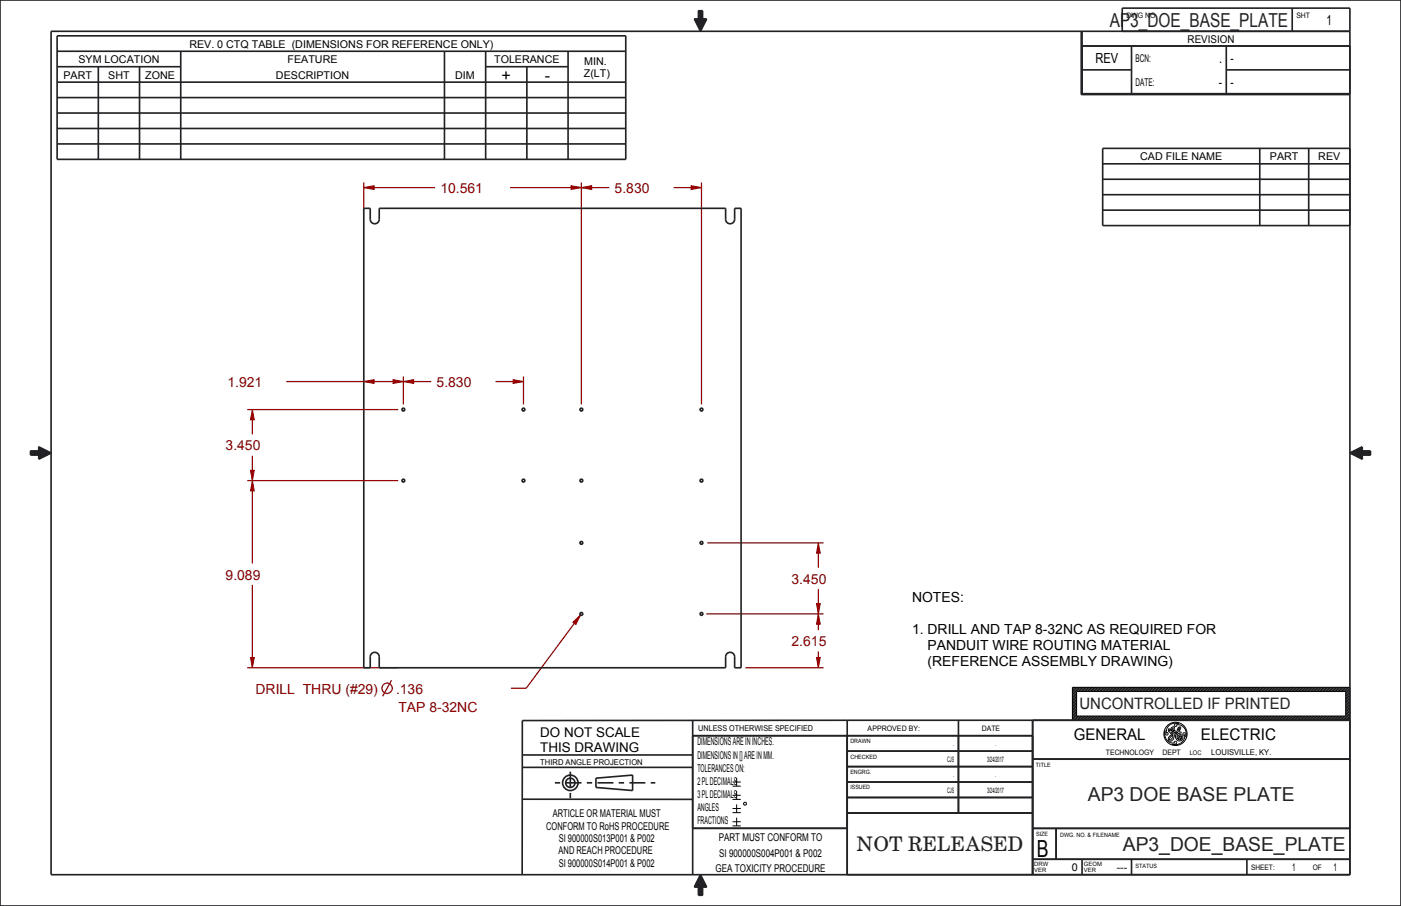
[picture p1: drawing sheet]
<svg xmlns="http://www.w3.org/2000/svg" width="432mm" height="279mm" viewBox="0 0 432 279" stroke-linecap="round" stroke-linejoin="round" font-family="sans-serif">
<g fill="none" stroke="#000" stroke-width=".31">
<path d="M330.5 212h85.6v10.1h-85.6zM330.9 212l-.4 .4M331.4 212l-.9 .8M331.8 213.3h83v7.5h-83zM331.8 219.8l-1.3 1.3M331.8 219.3l-1.3 1.3M331.8 218.9l-1.3 1.3M331.8 218.4l-1.3 1.3M331.8 217.9l-1.3 1.3M331.8 217.5l-1.3 1.3M331.8 217l-1.3 1.3M331.8 216.6l-1.3 1.3"/>
<path d="M331.8 216.1l-1.3 1.3M331.8 215.7l-1.3 1.3M331.8 215.2l-1.3 1.3M331.8 214.7l-1.3 1.3M331.8 214.3l-1.3 1.3M331.8 213.8l-1.3 1.3M331.8 213.4l-1.3 1.3M331.8 212l-1.3 1.3M332.3 212l-1.8 1.7M332.8 212l-2.3 2.2M333.2 212l-1.3 1.3M333.7 212l-1.3 1.3"/>
<path d="M334.1 212l-1.3 1.3M334.6 212l-1.3 1.3M335.1 212l-1.3 1.3M335.5 212l-1.3 1.3M336 212l-1.3 1.3M336.4 212l-1.3 1.3M336.9 212l-1.3 1.3M337.3 212l-1.3 1.3M337.8 212l-1.3 1.3M338.3 212l-1.3 1.3M338.7 212l-1.3 1.3M339.2 212l-1.3 1.3"/>
<path d="M339.6 212l-1.3 1.3M340.1 212l-1.3 1.3M340.5 212l-1.2 1.3M341 212l-1.3 1.3M341.5 212l-1.3 1.3M341.9 212l-1.3 1.3M342.4 212l-1.3 1.3M342.8 212l-1.3 1.3M343.3 212l-1.3 1.3M343.8 212l-1.3 1.3M344.2 212l-1.3 1.3M344.7 212l-1.3 1.3"/>
<path d="M345.1 212l-1.3 1.3M345.6 212l-1.3 1.3M346 212l-1.2 1.3M346.5 212l-1.3 1.3M347 212l-1.3 1.3M347.4 212l-1.3 1.3M347.9 212l-1.3 1.3M348.3 212l-1.3 1.3M348.8 212l-1.3 1.3M349.3 212l-1.3 1.3M349.7 212l-1.3 1.3M350.2 212l-1.3 1.3"/>
<path d="M350.6 212l-1.3 1.3M351.1 212l-1.3 1.3M351.5 212l-1.2 1.3M352 212l-1.3 1.3M352.5 212l-1.3 1.3M352.9 212l-1.3 1.3M353.4 212l-1.3 1.3M353.8 212l-1.3 1.3M354.3 212l-1.3 1.3M354.8 212l-1.3 1.3M355.2 212l-1.3 1.3M355.7 212l-1.3 1.3"/>
<path d="M356.1 212l-1.3 1.3M356.6 212l-1.3 1.3M357 212l-1.3 1.3M357.5 212l-1.3 1.3M358 212l-1.3 1.3M358.4 212l-1.3 1.3M358.9 212l-1.3 1.3M359.3 212l-1.3 1.3M359.8 212l-1.3 1.3M360.3 212l-1.3 1.3M360.7 212l-1.3 1.3M361.2 212l-1.3 1.3"/>
<path d="M361.6 212l-1.3 1.3M362.1 212l-1.3 1.3M362.5 212l-1.3 1.3M363 212l-1.3 1.3M363.5 212l-1.3 1.3M363.9 212l-1.3 1.3M364.4 212l-1.3 1.3M364.8 212l-1.3 1.3M365.3 212l-1.3 1.3M365.7 212l-1.2 1.3M366.2 212l-1.3 1.3M366.7 212l-1.3 1.3"/>
<path d="M367.1 212l-1.3 1.3M367.6 212l-1.3 1.3M368 212l-1.3 1.3M368.5 212l-1.3 1.3M369 212l-1.3 1.3M369.4 212l-1.3 1.3M369.9 212l-1.3 1.3M370.3 212l-1.3 1.3M370.8 212l-1.3 1.3M371.2 212l-1.2 1.3M371.7 212l-1.3 1.3M372.2 212l-1.3 1.3"/>
<path d="M372.6 212l-1.3 1.3M373.1 212l-1.3 1.3M373.5 212l-1.3 1.3M374 212l-1.3 1.3M374.5 212l-1.3 1.3M374.9 212l-1.3 1.3M375.4 212l-1.3 1.3M375.8 212l-1.3 1.3M376.3 212l-1.3 1.3M376.7 212l-1.3 1.3M377.2 212l-1.3 1.3M377.7 212l-1.3 1.3"/>
<path d="M378.1 212l-1.3 1.3M378.6 212l-1.3 1.3M379 212l-1.3 1.3M379.5 212l-1.3 1.3M380 212l-1.3 1.3M380.4 212l-1.3 1.3M380.9 212l-1.3 1.3M381.3 212l-1.3 1.3M381.8 212l-1.3 1.3M382.2 212l-1.3 1.3M382.7 212l-1.3 1.3M383.2 212l-1.3 1.3"/>
<path d="M383.6 212l-1.3 1.3M384.1 212l-1.3 1.3M384.5 212l-1.3 1.3M385 212l-1.3 1.3M385.5 212l-1.3 1.3M385.9 212l-1.3 1.3M386.4 212l-1.3 1.3M386.8 212l-1.3 1.3M387.3 212l-1.3 1.3M387.7 212l-1.3 1.3M388.2 212l-1.3 1.3M388.7 212l-1.3 1.3"/>
<path d="M389.1 212l-1.3 1.3M389.6 212l-1.3 1.3M390 212l-1.3 1.3M390.5 212l-1.3 1.3M390.9 212l-1.2 1.3M391.4 212l-1.3 1.3M391.9 212l-1.3 1.3M392.3 212l-1.3 1.3M392.8 212l-1.3 1.3M393.2 212l-1.3 1.3M393.7 212l-1.3 1.3M394.2 212l-1.3 1.3"/>
<path d="M394.6 212l-1.3 1.3M395.1 212l-1.3 1.3M395.5 212l-1.3 1.3M396 212l-1.3 1.3M396.4 212l-1.2 1.3M396.9 212l-1.3 1.3M397.4 212l-1.3 1.3M397.8 212l-1.3 1.3M398.3 212l-1.3 1.3M398.7 212l-1.3 1.3M399.2 212l-1.3 1.3M399.7 212l-1.3 1.3"/>
<path d="M400.1 212l-1.3 1.3M400.6 212l-1.3 1.3M401 212l-1.3 1.3M401.5 212l-1.3 1.3M401.9 212l-1.3 1.3M402.4 212l-1.3 1.3M402.9 212l-1.3 1.3M403.3 212l-1.3 1.3M403.8 212l-1.3 1.3M404.2 212l-1.3 1.3M404.7 212l-1.3 1.3M405.2 212l-1.3 1.3"/>
<path d="M405.6 212l-1.3 1.3M406.1 212l-1.3 1.3M406.5 212l-1.3 1.3M407 212l-1.3 1.3M407.4 212l-1.3 1.3M407.9 212l-1.3 1.3M408.4 212l-1.3 1.3M408.8 212l-1.3 1.3M409.3 212l-1.3 1.3M409.7 212l-1.3 1.3M410.2 212l-1.3 1.3M410.7 212l-1.3 1.3"/>
<path d="M411.1 212l-1.3 1.3M411.6 212l-1.3 1.3M412 212l-1.3 1.3M412.5 212l-1.3 1.3M412.9 212l-1.3 1.3M413.4 212l-1.3 1.3M413.9 212l-1.3 1.3M414.3 212l-1.3 1.3M414.8 212l-1.3 1.3M415.2 212l-1.3 1.3M415.7 212l-1.3 1.3M416.1 219.8l-2.3 2.3"/>
<path d="M416.1 219.4l-1.3 1.3M416.1 218.9l-1.3 1.3M416.1 218.5l-1.3 1.3M416.1 218l-1.3 1.3M416.1 217.6l-1.3 1.3M416.1 217.1l-1.3 1.3M416.1 216.6l-1.3 1.3M416.1 216.2l-1.3 1.3M416.1 215.7l-1.3 1.3M416.1 215.3l-1.3 1.3M416.1 214.8l-1.3 1.3M416.1 214.4l-1.3 1.2"/>
<path d="M416.1 213.9l-1.3 1.3M416.1 213.4l-1.3 1.3M416.1 213l-1.3 1.3M416.1 212.5l-1.3 1.3M416.1 212.1l-1.3 1.3M331.8 220.7l-1.3 1.3M331.8 220.2l-1.3 1.3M332.1 220.8l-1.3 1.3M332.6 220.8l-1.3 1.3M333.1 220.8l-1.3 1.3M333.5 220.8l-1.3 1.3M334 220.8l-1.3 1.3"/>
<path d="M334.4 220.8l-1.3 1.3M334.9 220.8l-1.3 1.3M335.4 220.8l-1.3 1.3M335.8 220.8l-1.3 1.3M336.3 220.8l-1.3 1.3M336.7 220.8l-1.3 1.3M337.2 220.8l-1.3 1.3M337.6 220.8l-1.3 1.3M338.1 220.8l-1.3 1.3M338.6 220.8l-1.3 1.3M339 220.8l-1.3 1.3M339.5 220.8l-1.3 1.3"/>
<path d="M339.9 220.8l-1.3 1.3M340.4 220.8l-1.3 1.3M340.8 220.8l-1.2 1.3M341.3 220.8l-1.3 1.3M341.8 220.8l-1.3 1.3M342.2 220.8l-1.3 1.3M342.7 220.8l-1.3 1.3M343.1 220.8l-1.3 1.3M343.6 220.8l-1.3 1.3M344.1 220.8l-1.3 1.3M344.5 220.8l-1.3 1.3M345 220.8l-1.3 1.3"/>
<path d="M345.4 220.8l-1.3 1.3M345.9 220.8l-1.3 1.3M346.3 220.8l-1.2 1.3M346.8 220.8l-1.3 1.3M347.3 220.8l-1.3 1.3M347.7 220.8l-1.3 1.3M348.2 220.8l-1.3 1.3M348.6 220.8l-1.3 1.3M349.1 220.8l-1.3 1.3M349.6 220.8l-1.3 1.3M350 220.8l-1.3 1.3M350.5 220.8l-1.3 1.3"/>
<path d="M350.9 220.8l-1.3 1.3M351.4 220.8l-1.3 1.3M351.8 220.8l-1.3 1.3M352.3 220.8l-1.3 1.3M352.8 220.8l-1.3 1.3M353.2 220.8l-1.3 1.3M353.7 220.8l-1.3 1.3M354.1 220.8l-1.3 1.3M354.6 220.8l-1.3 1.3M355.1 220.8l-1.3 1.3M355.5 220.8l-1.3 1.3M356 220.8l-1.3 1.3"/>
<path d="M356.4 220.8l-1.3 1.3M356.9 220.8l-1.3 1.3M357.3 220.8l-1.3 1.3M357.8 220.8l-1.3 1.3M358.3 220.8l-1.3 1.3M358.7 220.8l-1.3 1.3M359.2 220.8l-1.3 1.3M359.6 220.8l-1.3 1.3M360.1 220.8l-1.3 1.3M360.6 220.8l-1.3 1.3M360.9 227.2l.6-.5a1.71 1.71 0 0 1-.9 1.5l-.1-.3zM361 220.8l-1.3 1.3"/>
<path d="M361.4 224.5l.2 .1-.1 .3-.5 .6zM361.5 220.8l-1.3 1.3M361.9 220.8l-1.3 1.3M362 229h.1M362.4 220.8l-1.3 1.3M362.5 223.6l.1 .1M362.6 223.6h-.1M362.6 223.6a2.74 2.74 0 0 1 2.9 3.8M362.6 223.7h.1M362.7 223.7h.1M362.7 223.7h-.1M362.7 223.7a.43 .43 0 0 1-.4 .3 .43 .43 0 0 1-.4-.4 .43 .43 0 0 1 .4-.4l1-.1a2.68 2.68 0 0 0-3.7 3v-.2a.44 .44 0 0 1 .4 .5 .44 .44 0 0 1-.4 .4 .44 .44 0 0 1-.4-.4l-.1-1.1a2.67 2.67 0 0 0 3 3.7h-.1"/>
<path d="M362.8 220.8l-1.3 1.3M363.3 220.8l-1.3 1.3M363.5 227.4v.1M363.5 227.4v-.2a.36 .36 0 0 1 .5 .4 .36 .36 0 0 1-.5 .2 .75 .75 0 0 1 0-1.3 .75 .75 0 0 1 1.1 .7 1.19 1.19 0 0 1-1.4 1.3 1.19 1.19 0 0 1-.9-1.7l.8-.9a1.52 1.52 0 0 0-1.3 1.7 .84 .84 0 0 1-.9 1 .84 .84 0 0 1-.8-1l.4-.6 1.1-.7h-.6l-.3-.5a.59 .59 0 0 1-.6-.4 .59 .59 0 0 1 .3-.7l-.1 .5 .4 .3 .4-1.1 .4-.3 .4 .1a1.34 1.34 0 0 1-.8 1.7 .63 .63 0 0 0 .8-.7l.3 .1-.3 .8 1-.6a.94 .94 0 0 1 .9-1.3v.7l-.5 .7 .8 .4a1.39 1.39 0 0 0-1.3 1.5 .68 .68 0 0 0 1 .6 .68 .68 0 0 0 0-1.2l-.3 .1v.4M363.5 227.4h.1M363.5 227.5h.1M363.5 224.4v.4l-.3 .4zM363.8 220.8l-1.3 1.3M364.2 220.8l-1.3 1.3M364.7 220.8l-1.3 1.3M365.1 220.8l-1.3 1.3M365.5 227.3a.8 .8 0 0 0 0-.9 .8 .8 0 0 0-.8-.3 .34 .34 0 0 0-.2 .4 .34 .34 0 0 0 .5 .2v-.1a2.26 2.26 0 0 1-2.2 3l-1.5-.1a.8 .8 0 0 0 .9 .1 .8 .8 0 0 0 .4-.9 .34 .34 0 0 0-.5-.1 .34 .34 0 0 0-.2 .4h.1"/>
<path d="M365.6 220.8l-1.3 1.3M366 220.8l-1.2 1.3M366.5 220.8l-1.3 1.3M367 220.8l-1.3 1.3M367.4 220.8l-1.3 1.3M367.9 220.8l-1.3 1.3M368.3 220.8l-1.3 1.3M368.8 220.8l-1.3 1.3M369.3 220.8l-1.3 1.3M369.7 220.8l-1.3 1.3M370.2 220.8l-1.3 1.3M370.6 220.8l-1.3 1.3"/>
<path d="M371.1 220.8l-1.3 1.3M371.5 220.8l-1.2 1.3M372 220.8l-1.3 1.3M372.5 220.8l-1.3 1.3M372.9 220.8l-1.3 1.3M373.4 220.8l-1.3 1.3M373.8 220.8l-1.3 1.3M374.3 220.8l-1.3 1.3M374.8 220.8l-1.3 1.3M375.2 220.8l-1.3 1.3M375.7 220.8l-1.3 1.3M376.1 220.8l-1.3 1.3"/>
<path d="M376.6 220.8l-1.3 1.3M377 220.8l-1.3 1.3M377.5 220.8l-1.3 1.3M378 220.8l-1.3 1.3M378.4 220.8l-1.3 1.3M378.9 220.8l-1.3 1.3M379.3 220.8l-1.3 1.3M379.8 220.8l-1.3 1.3M380.3 220.8l-1.3 1.3M380.7 220.8l-1.3 1.3M381.2 220.8l-1.3 1.3M381.6 220.8l-1.3 1.3"/>
<path d="M382.1 220.8l-1.3 1.3M382.5 220.8l-1.3 1.3M383 220.8l-1.3 1.3M383.5 220.8l-1.3 1.3M383.9 220.8l-1.3 1.3M384.4 220.8l-1.3 1.3M384.8 220.8l-1.3 1.3M385.3 220.8l-1.3 1.3M385.8 220.8l-1.3 1.3M386.2 220.8l-1.3 1.3M386.7 220.8l-1.3 1.3M387.1 220.8l-1.3 1.3"/>
<path d="M387.6 220.8l-1.3 1.3M388 220.8l-1.3 1.3M388.5 220.8l-1.3 1.3M389 220.8l-1.3 1.3M389.4 220.8l-1.3 1.3M389.9 220.8l-1.3 1.3M390.3 220.8l-1.3 1.3M390.8 220.8l-1.3 1.3M391.2 220.8l-1.2 1.3M391.7 220.8l-1.3 1.3M392.2 220.8l-1.3 1.3M392.6 220.8l-1.3 1.3"/>
<path d="M393.1 220.8l-1.3 1.3M393.5 220.8l-1.3 1.3M394 220.8l-1.3 1.3M394.5 220.8l-1.3 1.3M394.9 220.8l-1.3 1.3M395.4 220.8l-1.3 1.3M395.8 220.8l-1.3 1.3M396.3 220.8l-1.3 1.3M396.7 220.8l-1.2 1.3M397.2 220.8l-1.3 1.3M397.7 220.8l-1.3 1.3M398.1 220.8l-1.3 1.3"/>
<path d="M398.6 220.8l-1.3 1.3M399 220.8l-1.3 1.3M399.5 220.8l-1.3 1.3M400 220.8l-1.3 1.3M400.4 220.8l-1.3 1.3M400.9 220.8l-1.3 1.3M401.3 220.8l-1.3 1.3M401.8 220.8l-1.3 1.3M402.2 220.8l-1.3 1.3M402.7 220.8l-1.3 1.3M403.2 220.8l-1.3 1.3M403.6 220.8l-1.3 1.3"/>
<path d="M404.1 220.8l-1.3 1.3M404.5 220.8l-1.3 1.3M405 220.8l-1.3 1.3M405.5 220.8l-1.3 1.3M405.9 220.8l-1.3 1.3M406.4 220.8l-1.3 1.3M406.8 220.8l-1.3 1.3M407.3 220.8l-1.3 1.3M407.7 220.8l-1.3 1.3M408.2 220.8l-1.3 1.3M408.7 220.8l-1.3 1.3M409.1 220.8l-1.3 1.3"/>
<path d="M409.6 220.8l-1.3 1.3M410 220.8l-1.3 1.3M410.5 220.8l-1.3 1.3M411 220.8l-1.3 1.3M411.4 220.8l-1.3 1.3M411.9 220.8l-1.3 1.3M412.3 220.8l-1.3 1.3M412.8 220.8l-1.3 1.3M413.2 220.8l-1.3 1.3M413.7 220.8l-1.3 1.3M414.2 220.8l-1.3 1.3M414.6 220.8l-1.3 1.3"/>
<path d="M416.1 221.7l-.5 .4M416.1 221.2l-.9 .9M416.1 220.8l-1.4 1.3M416.1 220.3l-1.9 1.8"/>
<circle cx="362.3" cy="226.3" r="3.6"/>
</g>
<path d="M112.1 117.7l3.2-.6v1.2z" fill="#900"/>
<path d="M112.1 117.7l3.2-.6v1.2z" fill="none" stroke="#900" stroke-width=".31"/>
<path d="M121.1 117.1l3.2 .6-3.2 .6z" fill="#900"/>
<path d="M121.1 117.1l3.2 .6-3.2 .6z" fill="none" stroke="#900" stroke-width=".31"/>
<path d="M77.2 202.8h1.2l-.6 3.1z" fill="#900"/>
<path d="M77.2 202.8h1.2l-.6 3.1z" fill="none" stroke="#900" stroke-width=".31"/>
<path d="M77.8 148.2l.6 3.2h-1.2z" fill="#900"/>
<path d="M77.8 148.2l.6 3.2h-1.2z" fill="none" stroke="#900" stroke-width=".31"/>
<path d="M112.1 57.9l3.2-.6v1.1z" fill="#900"/>
<path d="M112.1 57.9l3.2-.6v1.1z" fill="none" stroke="#900" stroke-width=".31"/>
<path d="M176 57.3l3.2 .6-3.2 .5z" fill="#900"/>
<path d="M176 57.3l3.2 .6-3.2 .5z" fill="none" stroke="#900" stroke-width=".31"/>
<path d="M251.6 202.8h1.2l-.6 3.1z" fill="#900"/>
<path d="M251.6 202.8h1.2l-.6 3.1z" fill="none" stroke="#900" stroke-width=".31"/>
<path d="M252.2 189.3l.6 3.2h-1.2z" fill="#900"/>
<path d="M252.2 189.3l.6 3.2h-1.2z" fill="none" stroke="#900" stroke-width=".31"/>
<path d="M124.3 117.7l3.2-.6v1.2z" fill="#900"/>
<path d="M124.3 117.7l3.2-.6v1.2z" fill="none" stroke="#900" stroke-width=".31"/>
<path d="M158.2 117.1l3.1 .6-3.1 .6z" fill="#900"/>
<path d="M158.2 117.1l3.1 .6-3.1 .6z" fill="none" stroke="#900" stroke-width=".31"/>
<path d="M77.8 126.3l.6 3.2h-1.2z" fill="#900"/>
<path d="M77.8 126.3l.6 3.2h-1.2z" fill="none" stroke="#900" stroke-width=".31"/>
<path d="M77.2 145h1.2l-.6 3.2z" fill="#900"/>
<path d="M77.2 145h1.2l-.6 3.2z" fill="none" stroke="#900" stroke-width=".31"/>
<path d="M179.2 57.9l3.2-.6v1.1z" fill="#900"/>
<path d="M179.2 57.9l3.2-.6v1.1z" fill="none" stroke="#900" stroke-width=".31"/>
<path d="M213 57.3l3.2 .6-3.2 .5z" fill="#900"/>
<path d="M213 57.3l3.2 .6-3.2 .5z" fill="none" stroke="#900" stroke-width=".31"/>
<path d="M252.2 167.4l.6 3.2h-1.2z" fill="#900"/>
<path d="M252.2 167.4l.6 3.2h-1.2z" fill="none" stroke="#900" stroke-width=".31"/>
<path d="M251.6 186.1h1.2l-.6 3.2z" fill="#900"/>
<path d="M251.6 186.1h1.2l-.6 3.2z" fill="none" stroke="#900" stroke-width=".31"/>
<g fill="none" stroke="#900" stroke-width=".38">
<path d="M120.7 209.8l-2.8 4.9"/>
<circle cx="119.3" cy="212.2" r="1.62"/>
</g>
<path d="M176.6 191.9l2.3-2.2-1.4 2.9z" fill="#900"/>
<path d="M176.6 191.9l2.3-2.2-1.4 2.9z" fill="none" stroke="#900" stroke-width=".31"/>
<g fill="none" stroke="#222226" stroke-width=".51">
<path d="M0 0h431.8v279.4h-431.8zM17.6 11h175.3v38.1h-175.3zM17.6 15.8h175.3M55.7 15.8v33.3M137 15.8v33.3M149.7 15.8v33.3M175.1 15.8v33.3M214 5.8v.1M214.3 5.8l-.2 .2M214.5 5.8l-.3 .4M214.7 5.8l-.5 .5M214.9 5.8l-.6 .6"/>
<path d="M215.1 5.8l-.7 .8M215.3 3.3v2.5h-1.3M215.3 3.3h1.2M215.3 3.3h.1M215.5 3.3l-.2 .2M215.7 3.3l-.4 .5M215.9 9.3l-.1 .1M215.9 3.3l-.6 .7M216 9l-.3 .3M216.2 3.3l-.9 .9M216.2 8.7l-.5 .5M216.3 8.3l-.7 .8"/>
<path d="M216.4 3.3l-1.1 1.1M216.5 8l-.9 .9M216.5 3.3l-1.2 1.3M216.5 3.6l-1.2 1.2M216.5 3.8l-1.2 1.2M216.5 4l-1.2 1.3M216.5 4.2l-1.2 1.3M216.5 4.4l-1.2 1.3M216.5 4.6l-2.1 2.1M216.5 4.9l-2 2M216.5 5.1l-1.9 1.9M216.5 5.3l-1.8 1.9"/>
<path d="M216.5 5.5l-1.8 1.8M216.5 5.7l-1.7 1.8M216.5 3.3v2.5h1.3l-1.9 3.9-1.9-3.9M216.6 5.8l-1.7 1.8M216.7 7.7l-1.2 1.1M216.8 7.4l-1.3 1.3M216.8 5.8l-1.9 1.9M217.1 5.8l-2.1 2.1M217.3 5.8l-2.2 2.2M217.5 6.5l-2.1 2.1M217.5 5.8l-2.3 2.4M217.7 6.1l-2.4 2.4"/>
<path d="M217.7 5.8l-2.5 2.5M333.2 14.2h82.9M333.2 9.7v19.5h82.8M333.5 9.7v19.5M345.9 9.7v-7.2h70.2v267.2h-400.4v-260h400.4M348.7 14.2v14.7M378 14.2v14.7M398.3 2.5v7.2M17.6 20.6h38.1M17.6 25.3h175.3M17.6 30.1h175.3M17.6 34.9h175.3"/>
<path d="M17.6 39.6h175.3M30.3 20.6v28.5M43 20.6v28.5M149.7 20.6h25.4M162.4 20.6v28.5M333.2 28.9h82.9M333.5 21.5h15.2M378 21.5h38.1M17.6 44.4h175.3M339.9 50.5h76.2M339.9 55.3h76.2M388.3 45.8v23.8"/>
<path d="M403.4 45.8v23.8M416.1 45.8h-76.2v23.8h76.2M112.1 64.2v141.7M228.4 64.2v141.7M339.9 60h76.2M339.9 64.8h76.2M9.4 139.1v1.2h2.5v1.3l3.8-1.9M9.4 139.1h2.5v-1.3l3.8 1.9M9.4 139.1h.1M9.6 139.1l-.2 .2M9.9 139.1l-.5 .4M10.1 139.1l-.7 .6"/>
<path d="M10.3 139.1l-.9 .9M10.5 139.1l-1.1 1.1M10.7 139.1l-1.3 1.2M10.9 139.1l-1.2 1.2M11.1 139.1l-1.2 1.2M11.4 139.1l-1.3 1.2M11.6 139.1l-1.3 1.2M11.8 139.1l-1.3 1.2M12 137.8h-.1M12.1 137.9l-.2 .2M12.3 138l-.4 .3M12.4 138l-.5 .5"/>
<path d="M12.5 138.1l-.6 .6M12.7 138.2l-.8 .7M12.8 138.2l-2.1 2.1M13 138.3l-2 2M13.1 138.4l-1.9 1.9M13.3 138.5l-1.9 1.8M13.4 138.5l-1.8 1.8M13.5 138.6l-1.7 1.7M13.7 138.7l-1.8 1.7M13.8 138.7l-1.9 1.9M14 138.8l-2.1 2.1M14.1 138.9l-2.2 2.2"/>
<path d="M14.3 139l-2.4 2.3M14.4 139l-2.5 2.5M14.6 139.1l-2.4 2.4M14.7 139.2l-2.1 2.1M14.8 139.2l-1.8 1.9M15 139.3l-1.5 1.5M15.1 139.4l-1.2 1.2M15.3 139.5l-1 .9M15.4 139.5l-.6 .7M15.6 139.6l-.4 .4M15.7 139.7l-.1 .1M416.1 139.7l3.8 1.9v-1.3h2.5"/>
<path d="M416.1 139.7l3.8-1.9v1.3h2.5v1.2M416.1 139.7h.1M416.6 139.4l-.4 .4M417 139.2l-.6 .7M417.4 139l-.9 .9M417.8 138.8l-1.2 1.2M418.3 138.6l-1.5 1.5M418.7 138.4l-1.8 1.7M419.1 138.2l-2 2M419.6 137.9l-2.4 2.4M419.9 137.9l-2.5 2.5M419.9 138.1l-2.4 2.3"/>
<path d="M419.9 138.3l-2.2 2.2M419.9 138.5l-2.1 2.1M419.9 138.7l-2 1.9M419.9 138.9l-1.8 1.8M420 139.1l-1.8 1.7M420.2 139.1l-1.8 1.8M420.4 139.1l-1.9 1.8M420.6 139.1l-1.9 1.9M420.8 139.1l-2 2M421 139.1l-2.1 2M421.2 139.1l-1.2 1.2M421.5 139.1l-1.3 1.2"/>
<path d="M421.7 139.1l-1.3 1.2M421.9 139.1l-1.3 1.2M422.1 139.1l-1.3 1.2M422.3 139.1l-1.2 1.2M422.4 139.2l-1.1 1.1M422.4 139.4l-.9 .9M422.4 139.6l-.7 .7M422.4 139.8l-.5 .5M419.9 141.1l-.4 .3M419.9 140.5l-.8 .7M419.9 140.7l-.7 .6M419.9 140.9l-.5 .5"/>
<path d="M419.9 141.3l-.2 .2M419.9 141.5l-.1 .1M422.4 140.1l-.3 .2M422.4 140.3h-.1M161 236.6h52.4M183.7 240l11.3-1v4.8l-11.3-1zM213.5 226.9h104.8M213.5 222.1v47.6M213.5 232.8h-52.5M261.1 222.1v47.6M261.1 231.6h57.2M261.1 236.4h57.2"/>
<path d="M295.4 222.1v28.6M318.3 234.1h97.8M318.3 222.1v47.6M416.1 222.1l-255.1 .1-.1 47.5M160.9 246.5h52.6M213.5 255.4h47.6M261.1 241.2h57.2M261.1 245.9h57.2M261.1 250.7h57.2M318.3 255.5h97.8M325.5 255.5v9.5M215.9 269.7l-1.9 3.9h1.3v2.5h1.2"/>
<path d="M215.9 269.7l1.9 3.9h-1.3v2.5M215.9 269.8h.1M216 269.9l-.4 .3M216.1 270.1l-.7 .6M216.1 270.2l-.9 .9M216.2 270.3l-1.2 1.2M216.3 270.5l-1.5 1.5M216.3 270.6l-1.7 1.8M216.4 270.8l-2 2M216.5 270.9l-2.4 2.4M216.5 273.7l-1.2 1.2M216.5 273.9l-1.2 1.3"/>
<path d="M216.5 274.1l-1.2 1.3M216.5 274.3l-1.2 1.3M216.5 274.5l-1.2 1.3M216.5 274.8l-1.2 1.2M216.5 275l-1.1 1.1M216.5 275.2l-.9 .9M216.5 275.4l-.7 .7M216.5 275.6l-.4 .5M216.5 275.8l-.2 .3M216.5 276v.1M216.6 271.1l-2.5 2.5M216.6 271.2l-2.3 2.4"/>
<path d="M216.7 271.4l-2.2 2.2M216.8 271.5l-2.1 2.1M216.8 271.6l-1.9 2M216.9 271.8l-1.8 1.8M217 271.9l-1.7 1.8M217.1 272.1l-1.8 1.8M217.1 272.2l-1.8 1.9M217.2 272.4l-1.9 1.9M217.3 272.5l-2 2M217.3 272.6l-2 2.1M217.4 272.8l-.7 .8M217.5 272.9l-.6 .7"/>
<path d="M217.6 273.1l-.5 .5M217.6 273.2l-.3 .4M217.7 273.4l-.2 .2M217.8 273.5l-.1 .1M318.3 265h97.8M333.5 265v4.7M348.7 265v4.7M384.3 265v4.7"/>
<circle cx="175.8" cy="241.4" r="2.38"/>
<circle cx="175.8" cy="241.4" r="1.43"/>
</g>
<path d="M171 241.4h31M175.8 246.2v-9.6" fill="none" stroke="#222226" stroke-width=".51" stroke-dasharray="1.6 1.6 4.9 1.6" stroke-linecap="butt"/>
<g fill="none" stroke="#900" stroke-width=".38">
<path d="M112.1 56.3v7.9M112.1 57.9h22M157.2 57.9h30.6M179.2 56.3v68.4M207.6 57.9h8.6M216.2 56.3v68.4M88.3 117.7h44.6M124.3 116.1v8.6M152.7 117.7h8.6M161.3 116.1v8.6M76.2 126.3h46.5M77.8 126.3v7.7"/>
<path d="M76.2 148.2h46.5M77.8 140.6v33.2M218 167.4h35.8M252.2 167.4v7.7M77.8 180.4v25.5M178.9 189.7l-16.7 22.5h-4.7M217.7 189.3h36.1M252.2 181.7v12.6M76.2 205.9h46.5M229.7 205.9h24.1M252.2 200.9v5"/>
</g>
<!-- layer: ALL_3DNOTES_2DITEMS -->
<g fill="none" stroke="#000" stroke-width=".31">
<path d="M227 239.9v2.5M225.8 241.2h2.5M225.8 242.4h2.5M225.8 245.3h2.5M225.8 246.5h2.5M225.8 249.3h2.5M225.8 250.6h2.5M225.8 253.4h2.5M225.8 254.7h2.5M227 244v2.5M227 248.1v2.5M227 252.1v2.6"/>
<path d="M229.2 247.6l.6-.2 .2 .7-.6 .2z"/>
</g>
<!-- layer: STD_AXES -->
<g fill="none" stroke="#222226" stroke-width=".51">
<path d="M112.1 64.2h2v3.4a1.39 1.39 0 0 0 1.4 1.4 1.39 1.39 0 0 0 1.4-1.4v-3.4h106.7v3.4a1.39 1.39 0 0 0 1.4 1.4 1.39 1.39 0 0 0 1.4-1.4v-3.4h2M112.1 205.9h2v-3.3a1.39 1.39 0 0 1 1.4-1.4 1.39 1.39 0 0 1 1.4 1.4v3.3h106.7v-3.3a1.39 1.39 0 0 1 1.4-1.4 1.39 1.39 0 0 1 1.4 1.4v3.3h2"/>
<circle cx="124.3" cy="126.3" r=".43"/>
<circle cx="161.3" cy="126.3" r=".43"/>
<circle cx="179.2" cy="126.3" r=".43"/>
<circle cx="216.2" cy="126.3" r=".43"/>
<circle cx="124.3" cy="148.2" r=".43"/>
<circle cx="161.3" cy="148.2" r=".43"/>
<circle cx="179.2" cy="148.2" r=".43"/>
<circle cx="216.2" cy="148.2" r=".43"/>
<circle cx="179.2" cy="167.4" r=".43"/>
<circle cx="216.2" cy="167.4" r=".43"/>
<circle cx="179.2" cy="189.3" r=".43"/>
<circle cx="216.2" cy="189.3" r=".43"/>
</g>
<text font-size="7.3" x="319.5" y="264.2">B</text>
<text font-size="6.2" fill="#222226" x="264" y="262.5">NOT RELEASED</text>
<g font-size="5.9" fill="#222226">
<text x="342" y="8.4">AP3_DOE_BASE_PLATE</text>
<text x="335.3" y="247.1">AP3 DOE BASE PLATE</text>
<text x="346.1" y="262.5">AP3_DOE_BASE_PLATE</text>
</g>
<g font-size="5">
<text x="154.6" y="24.9">+</text>
<text x="167.9" y="24.9">-</text>
<text x="331" y="228.2">GENERAL</text>
<text x="370.1" y="228.2">ELECTRIC</text>
</g>
<text font-size="4.9" fill="#222226" x="332.7" y="218.7">UNCONTROLLED IF PRINTED</text>
<g font-size="4.3">
<text x="408.9" y="7.7">1</text>
<text x="337.6" y="19.5">REV</text>
<text x="375.7" y="19.5">.</text>
<text x="379.2" y="19.5">-</text>
<text x="375.7" y="26.9">-</text>
<text x="379.2" y="26.9">-</text>
<text x="281.1" y="185.6">NOTES:</text>
<text x="281.1" y="195.5">1. DRILL AND TAP 8-32NC AS REQUIRED FOR</text>
<text x="285.9" y="200.5">PANDUIT WIRE ROUTING MATERIAL</text>
<text x="285.9" y="205.4">(REFERENCE ASSEMBLY DRAWING)</text>
</g>
<g font-size="4.3" fill="#900">
<text x="135.7" y="59.5">10.561</text>
<text x="189.4" y="59.5">5.830</text>
<text x="70.1" y="119.3">1.921</text>
<text x="134.6" y="119.3">5.830</text>
<text x="69.5" y="138.9">3.450</text>
<text x="69.5" y="178.7">9.089</text>
<text x="244" y="180">3.450</text>
<text x="244" y="199.3">2.615</text>
<text x="78.8" y="213.9">DRILL THRU (#29)</text>
<text x="122.1" y="213.9">.136</text>
<text x="122.8" y="219.7">TAP 8-32NC</text>
</g>
<g font-size="4.1">
<text x="166.5" y="227.3">DO NOT SCALE</text>
<text x="166.5" y="232">THIS DRAWING</text>
</g>
<g font-size="3.3">
<text x="58.4" y="14.7">REV. 0 CTQ TABLE (DIMENSIONS FOR REFERENCE ONLY)</text>
<text x="366" y="13.1">REVISION</text>
<text x="24.2" y="19.5">SYM LOCATION</text>
<text x="88.6" y="19.5">FEATURE</text>
<text x="152.3" y="19.5">TOLERANCE</text>
<text x="179.9" y="23.7">Z(LT)</text>
<text x="180" y="19.9">MIN.</text>
<text x="350" y="19.1">BCN:</text>
<text x="19.6" y="24.2">PART</text>
<text x="33.4" y="24.2">SHT</text>
<text x="44.8" y="24.2">ZONE</text>
<text x="85.1" y="24.2">DESCRIPTION</text>
<text x="140.3" y="24.2">DIM</text>
<text x="350" y="26.5">DATE:</text>
<text x="351.4" y="49.4">CAD FILE NAME</text>
<text x="391.4" y="49.4">PART</text>
<text x="406.3" y="49.4">REV</text>
<text x="214.9" y="229.9">DIMENSIONS ARE IN INCHES.</text>
<text x="214.9" y="233.9">DIMENSIONS IN [] ARE IN MM.</text>
<text x="214.9" y="238">TOLERANCES ON:</text>
<text x="214.9" y="242">2 PL DECIMALS</text>
<text x="214.9" y="246.1">3 PL DECIMALS</text>
<text x="214.9" y="250.2">ANGLES</text>
<text x="168.3" y="255.8">CONFORM TO RoHS PROCEDURE</text>
<text x="170.4" y="252">ARTICLE OR MATERIAL MUST</text>
<text x="214.9" y="254.2">FRACTIONS</text>
<text x="172.2" y="263.5">AND REACH PROCEDURE</text>
<text x="172.2" y="259.7">SI 900000S013P001 &amp; P002</text>
<text x="221.5" y="259.4">PART MUST CONFORM TO</text>
<text x="172.2" y="267.3">SI 900000S014P001 &amp; P002</text>
<text x="220.6" y="269">GEA TOXICITY PROCEDURE</text>
<text x="221.7" y="264.2">SI 900000S004P001 &amp; P002</text>
<text x="330.4" y="268.6">0</text>
<text x="344.2" y="268.6">---</text>
<text x="398.3" y="268.6">1</text>
<text x="411" y="268.6">1</text>
</g>
<g font-size="2.5">
<text x="215.2" y="225.5">UNLESS OTHERWISE SPECIFIED</text>
<text x="373.3" y="232.9">LOUISVILLE, KY.</text>
<text x="166.5" y="235.9">THIRD ANGLE PROJECTION</text>
</g>
<g font-size="2.3">
<text x="347.2" y="5.6">DWG NO</text>
<text x="399.5" y="5.6">SHT</text>
<text x="267.4" y="225.4">APPROVED BY:</text>
<text x="302.6" y="225.4">DATE</text>
<text x="293.8" y="230.2">.</text>
<text x="306.7" y="230.2">.</text>
<text x="340.8" y="232.8">TECHNOLOGY</text>
<text x="358.3" y="232.8">DEPT</text>
<text x="291.9" y="234.9">CJS</text>
<text x="293.8" y="239.7">.</text>
<text x="304.3" y="234.9">3/24/2017</text>
<text x="306.7" y="239.7">.</text>
<text x="291.9" y="244.4">CJS</text>
<text x="304.3" y="244.4">3/24/2017</text>
<text x="385.6" y="268.3">SHEET:</text>
<text x="404.6" y="268.3">OF</text>
</g>
<text font-size="2" x="366.7" y="232.9">LOC</text>
<g font-size="1.8">
<text x="262.1" y="233.9">CHECKED</text>
<text x="262.1" y="229.2">DRAWN</text>
<text x="262.1" y="238.7">ENGRG.</text>
<text x="319.3" y="236.5">TITLE</text>
<text x="262.1" y="243.4">ISSUED</text>
<text x="319.4" y="257.7">SIZE</text>
<text x="326.8" y="258.1">DWG. NO. &amp; FILENAME</text>
<text x="318.8" y="267">DRW</text>
<text x="318.8" y="269.1">VER</text>
<text x="334.1" y="267">GEOM</text>
<text x="334.1" y="269.1">VER</text>
<text x="350" y="267.7">STATUS</text>
</g>
</svg>
